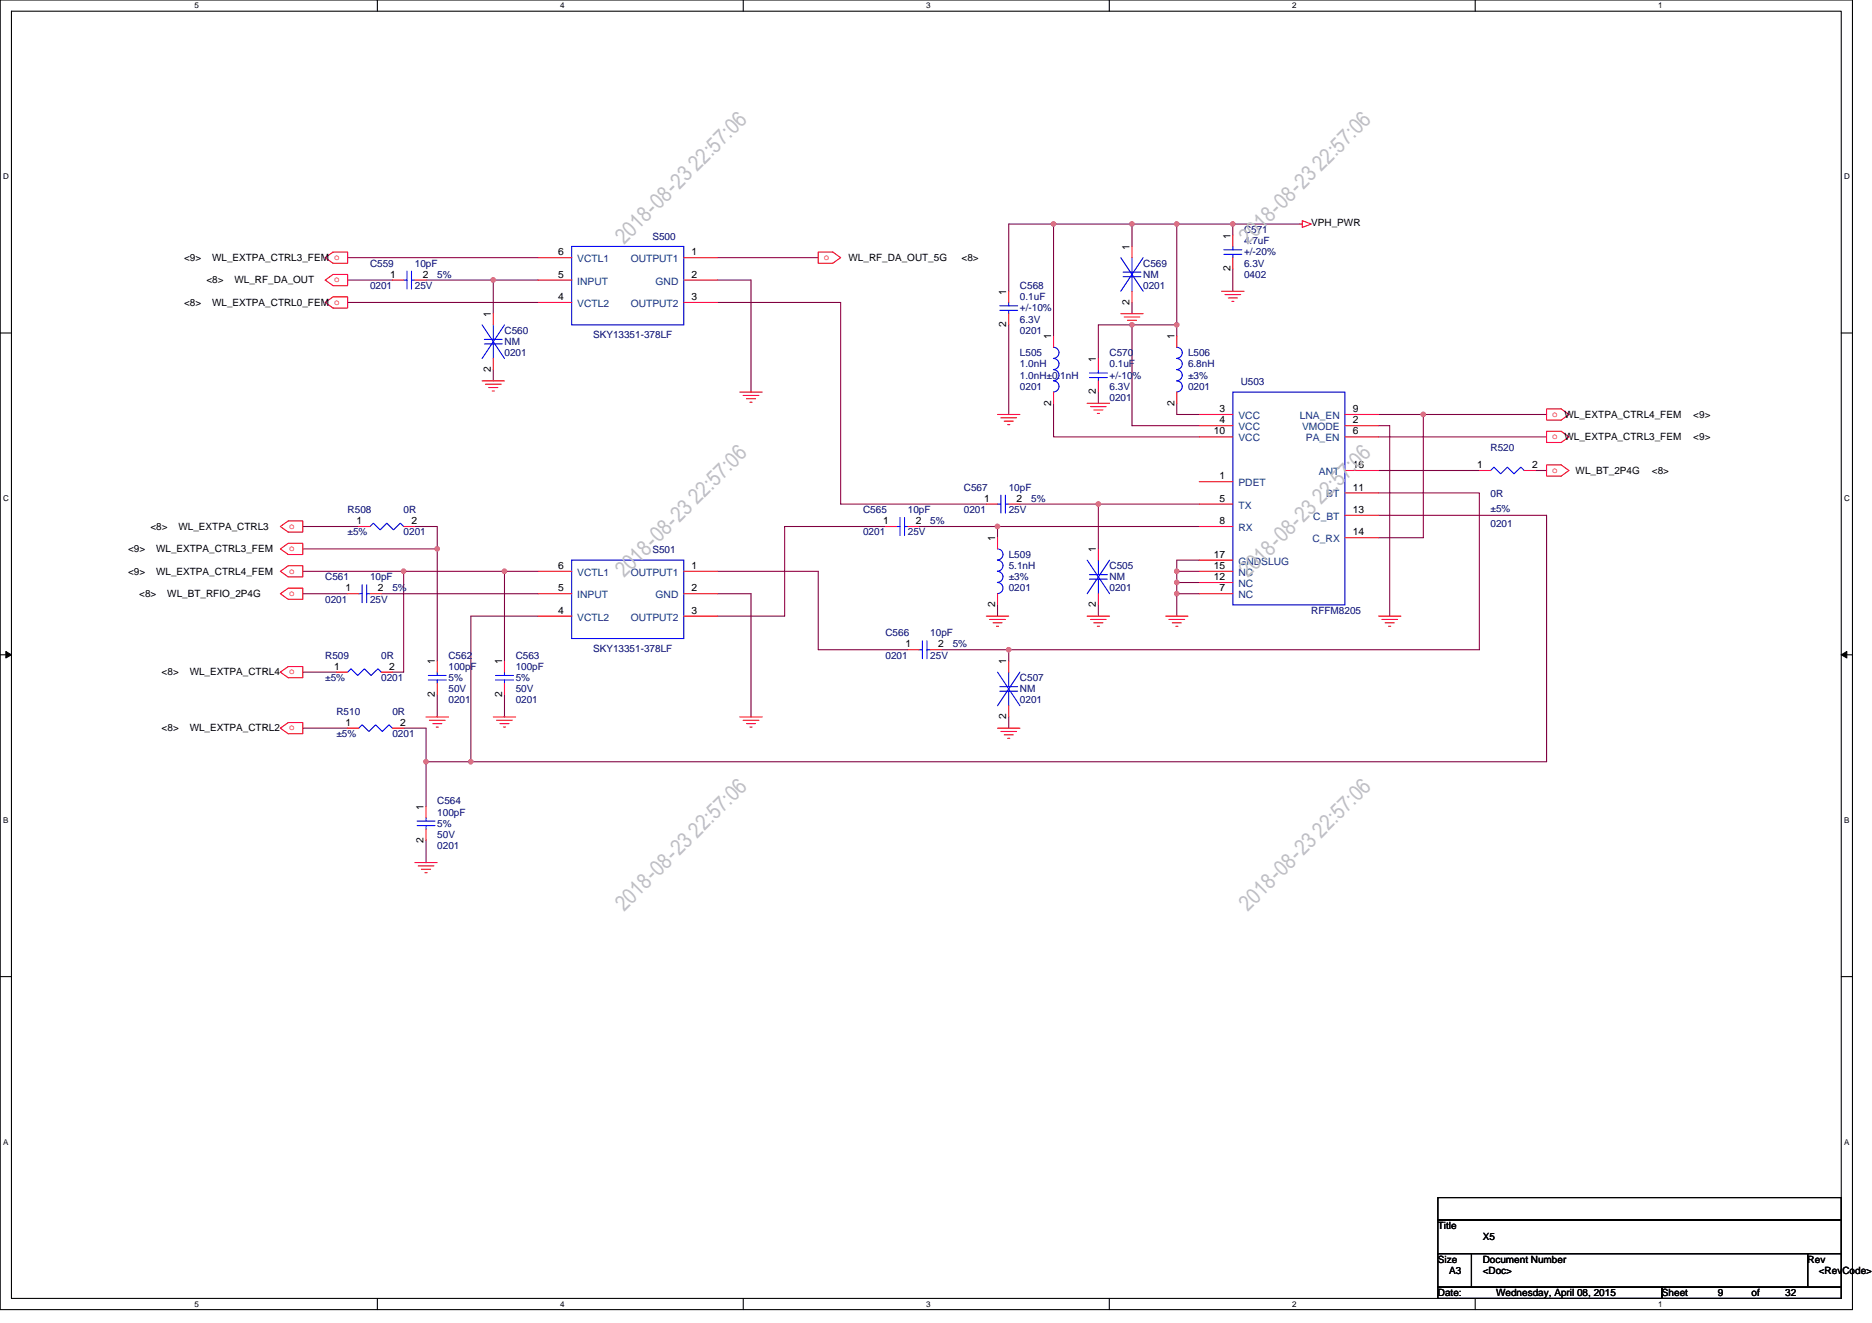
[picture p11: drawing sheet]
<svg xmlns="http://www.w3.org/2000/svg" width="297mm" height="210mm" viewBox="0 0 297 210" stroke-linecap="round" stroke-linejoin="round" font-family="sans-serif">
<path d="M0 0h293.9v207.9h-293.9zM1.8 1.8h290.4v204.3h-290.4z" fill="none" stroke="#000" stroke-width=".17"/>
<g fill="#fff">
<path d="M30.8 .2h.7v1.4h-.7z"/>
<path d="M30.8 206.3h.7v1.4h-.7z"/>
</g>
<path d="M59.9 0v1.8M59.9 206.1v1.8" fill="none" stroke="#000" stroke-width=".17"/>
<g fill="#fff">
<path d="M88.9 .2h.7v1.4h-.7z"/>
<path d="M88.9 206.3h.7v1.4h-.7z"/>
</g>
<path d="M117.9 0v1.8M117.9 206.1v1.8" fill="none" stroke="#000" stroke-width=".17"/>
<g fill="#fff">
<path d="M147 .2h.7v1.4h-.7z"/>
<path d="M147 206.3h.7v1.4h-.7z"/>
</g>
<path d="M176 0v1.8M176 206.1v1.8" fill="none" stroke="#000" stroke-width=".17"/>
<g fill="#fff">
<path d="M205 .2h.7v1.4h-.7z"/>
<path d="M205 206.3h.7v1.4h-.7z"/>
</g>
<path d="M234.1 0v1.8M234.1 206.1v1.8" fill="none" stroke="#000" stroke-width=".17"/>
<g fill="#fff">
<path d="M263.1 .2h.7v1.4h-.7z"/>
<path d="M263.1 206.3h.7v1.4h-.7z"/>
<path d="M.5 27.3h.9v1.4h-.9z"/>
<path d="M292.6 27.3h.9v1.4h-.9z"/>
<path d="M.5 78.4h.9v1.4h-.9z"/>
<path d="M292.6 78.4h.9v1.4h-.9z"/>
</g>
<path d="M0 52.9h1.8M292.2 52.9h1.7" fill="none" stroke="#000" stroke-width=".17"/>
<g fill="#fff">
<path d="M.5 129.5h.8v1.4h-.8z"/>
<path d="M292.6 129.5h.9v1.4h-.9z"/>
</g>
<path d="M0 103.9h1.8M292.2 103.9h1.7" fill="none" stroke="#000" stroke-width=".17"/>
<path d="M.9 103.4l.9 .5-.9 .5zM292.2 103.9l.8-.5v1z" fill="#000" stroke="#000" stroke-width=".16"/>
<g fill="#fff">
<path d="M.5 180.5h.8v1.4h-.8z"/>
<path d="M292.6 180.5h.9v1.4h-.9z"/>
</g>
<path d="M0 155h1.8M292.2 155h1.7M228.2 190.1h64v3.5h-64zM228.2 193.6h64v5.4h-64zM228.2 199h5.3v5.3h-5.3zM233.5 199h53.3v5.3h-53.3zM286.8 199h5.4v5.3h-5.4zM228.2 204.3h35.5v1.8h-35.5zM263.7 204.3h28.5v1.8h-28.5z" fill="none" stroke="#000" stroke-width=".17"/>
<g fill="none" stroke="#800040" stroke-width=".17">
<path d="M167.2 35.6v17.7M179.6 35.6v3.5M179.6 35.6h-19.5v10.6M179.6 35.6h7.1v16M186.7 35.6h8.9M195.6 35.6h10.7M195.6 35.6v1.7M55.2 44.4h7.1M55.2 40.9h30.2M55.2 48h30.2M67.6 44.4h10.7M78.3 44.4v5.4"/>
<path d="M78.3 58.7v1.8M78.3 44.4h7.1M113.8 40.9h16M113.8 44.4h5.4v17.8M113.8 48h19.6v32h23.1M160.1 51.6v14.2M179.6 51.6v16h10.7M179.6 51.6h-5.3v5.3M179.6 48v1.8M179.6 51.6h7.1v1.7M195.6 42.7v3.5M167.2 64v5.3h23.1"/>
<path d="M174.3 62.2v1.8M186.7 64v1.8h3.6M218.7 69.3h26.7M218.7 67.6h1.8v30.2M218.7 74.7h16M218.7 65.8h7.1v19.5h-7.1M218.7 78.2h16v24.9h-74.6v1.8M225.8 65.8h19.6M243.6 74.7h1.8M48 94.2h7.2M48 83.6h8.9M48 90.7h16"/>
<path d="M48 87.1h21.4v17.8M60.5 94.2h24.9M64 90.7h16M64 90.7v16h-1.7M65.8 83.6h3.6v3.5M80 90.7h5.4M80 90.7v14.2M85.4 97.8h-10.7v23.1M113.8 94.2h5.4v19.6M113.8 90.7h16v12.4h14.3M140.5 83.6h-16v14.2h-10.7M145.8 83.6h12.5"/>
<path d="M158.3 96v1.8M161.8 80h12.5M174.3 96v1.8M186.7 90.7v1.8M186.7 92.5v1.7M186.7 94.2v3.6M186.7 90.7h3.6M186.7 92.5h3.6M186.7 94.2h3.6M190.3 88.9h-3.6v1.8M190.3 83.6h-32v1.7M190.3 80h-16v7.1"/>
<path d="M218.7 81.8h26.7v39.1h-170.7M48 115.6h7.2M48 106.7h5.4M64 115.6h3.6v5.3M69.4 110.2v3.6M80 110.2v3.6M149.4 103.1h10.7M160.1 113.8v1.8M67.6 120.9v7.1M67.6 133.4v3.5M67.6 120.9h7.1"/>
</g>
<g fill="#f0f" stroke="#f0f" stroke-width=".17">
<circle cx="69.4" cy="87.1" r=".35"/>
<circle cx="64" cy="90.7" r=".35"/>
<circle cx="80" cy="90.7" r=".35"/>
<circle cx="186.7" cy="51.5" r=".35"/>
<circle cx="179.6" cy="51.5" r=".35"/>
<circle cx="186.7" cy="35.5" r=".35"/>
<circle cx="179.6" cy="35.5" r=".35"/>
<circle cx="167.2" cy="35.5" r=".35"/>
<circle cx="195.6" cy="35.5" r=".35"/>
<circle cx="158.3" cy="83.6" r=".35"/>
<circle cx="186.7" cy="90.7" r=".35"/>
<circle cx="186.7" cy="94.2" r=".35"/>
<circle cx="186.7" cy="92.4" r=".35"/>
<circle cx="225.8" cy="65.8" r=".35"/>
<circle cx="74.7" cy="120.9" r=".35"/>
<circle cx="67.6" cy="120.9" r=".35"/>
<circle cx="78.3" cy="44.4" r=".35"/>
<circle cx="174.3" cy="80" r=".35"/>
<circle cx="160" cy="103.1" r=".35"/>
</g>
<g fill="none" stroke="#f00" stroke-width=".17">
<path d="M179.6 39.1v1.8M195.6 37.3v1.8M206.3 35.6h.3M206.6 35l1.5 .6-1.5 .5zM51.6 40.9l1.2-.9h2.4v1.8h-2.4zM51.6 48l1.2-.9h2.4v1.8h-2.4zM51.6 44.4l1.2-.8h2.4v1.7h-2.4zM62.3 44.4h1.7M65.8 44.4h1.8M78.3 49.8v1.8M78.3 56.9v1.8M85.4 40.9h5.3"/>
<path d="M85.4 48h5.3M85.4 44.4h5.3M108.5 40.9h5.3M108.5 48h5.3M108.5 44.4h5.3M129.8 40h2.3l1.3 .9-1.3 .9h-2.3zM160.1 46.2v1.8M160.1 49.8v1.8M167.2 53.3v1.8M174.3 56.9v1.8M177.8 49.8h3.6M178.4 50.3h2.5"/>
<path d="M178.9 50.8h1.4M179.4 51.4h.4M179.6 46.2v1.8M186.7 53.3v1.8M193.8 46.2h3.6M194.4 46.8h2.5M194.9 47.3h1.4M195.4 47.8h.4M195.6 40.9v1.8M76.5 60.5h3.5M77 61h2.5M77.6 61.5h1.4"/>
<path d="M78.1 62.1h.3M117.4 62.2h3.5M117.9 62.8h2.5M118.4 63.3h1.5M119 63.8h.3M158.3 65.8h3.5M158.8 66.3h2.5M159.3 66.8h1.5M159.9 67.4h.3M167.2 62.2v1.8M172.5 64h3.6M173 64.5h2.5"/>
<path d="M173.6 65.1h1.4M174.1 65.6h.4M174.3 60.5v1.7M186.7 62.2v1.8M190.3 76.5h5.3M190.3 65.8h5.3M190.3 67.6h5.3M190.3 69.3h5.3M213.4 67.6h5.3M213.4 69.3h5.3M213.4 65.8h5.3M213.4 78.2h5.3"/>
<path d="M213.4 74.7h5.3M234.7 74.7h1.8M241.8 74.7h1.8M245.4 64.9h2.3l1.3 .9-1.3 .9h-2.3zM245.4 68.5h2.3l1.3 .8-1.3 .9h-2.3zM245.4 73.8h2.3l1.3 .9-1.3 .9h-2.3zM44.5 87.1l1.2-.9h2.3v1.8h-2.3zM44.5 83.6l1.2-.9h2.3v1.8h-2.3zM44.5 90.7l1.2-.9h2.3v1.8h-2.3zM44.5 94.2l1.2-.9h2.3v1.8h-2.3zM55.2 94.2h1.7M56.9 83.6h1.8"/>
<path d="M58.7 94.2h1.8M64 83.6h1.8M85.4 90.7h5.3M85.4 97.8h5.3M85.4 94.2h5.3M108.5 90.7h5.3M108.5 97.8h5.3M108.5 94.2h5.3M140.5 83.6h1.8M144.1 83.6h1.7M156.5 97.8h3.6M156.5 80h1.8"/>
<path d="M157 98.3h2.5M157.6 98.8h1.4M158.1 99.4h.4M158.3 85.3v1.8M158.3 94.2v1.8M160.1 80h1.7M172.5 97.8h3.6M173 98.3h2.5M173.6 98.8h1.4M174.1 99.4h.4M174.3 87.1v1.8M174.3 94.2v1.8"/>
<path d="M185 97.8h3.5M185.5 98.3h2.5M186 98.8h1.4M186.6 99.4h.3M190.3 80h5.3M190.3 94.2h5.3M190.3 83.6h5.3M190.3 92.5h5.3M190.3 90.7h5.3M190.3 88.9h5.3M213.4 81.8h5.3M213.4 85.3h5.3"/>
<path d="M218.7 97.8h3.6M219.3 98.3h2.5M219.8 98.8h1.4M220.3 99.4h.4M44.5 106.7l1.2-.9h2.3v1.8h-2.3zM44.5 115.6l1.2-.9h2.3v1.8h-2.3zM53.4 106.7h1.8M55.2 115.6h1.7M60.5 106.7h1.8M62.3 115.6h1.7M67.6 113.8h3.6M68.1 114.3h2.5"/>
<path d="M68.7 114.9h1.4M69.2 115.4h.4M69.4 104.9v1.8M69.4 108.5v1.7M78.3 113.8h3.5M78.8 114.3h2.5M79.3 114.9h1.5M79.9 115.4h.3M80 104.9v1.8M80 108.5v1.7M117.4 113.8h3.5M117.9 114.3h2.5"/>
<path d="M118.4 114.9h1.5M119 115.4h.3M144.1 103.1h1.7M147.6 103.1h1.8M158.3 115.6h3.5M158.8 116.1h2.5M159.3 116.6h1.5M159.9 117.2h.3M160.1 104.9v1.8M160.1 112v1.8M65.8 136.9h3.6M66.4 137.4h2.5"/>
<path d="M66.9 138h1.4M67.4 138.5h.4M67.6 128v1.8M67.6 131.6v1.7"/>
</g>
<g fill="none" stroke="#00f" stroke-width=".17">
<path d="M90.7 39.1h17.8v12.5h-17.8zM194.2 39.6h2.8M195.6 39.1v.5M64 44.5h.6M64.6 43v2.9M65.3 43v2.9M65.3 44.5h.5M76.5 51.6l3.5 5.3M76.9 53.9h2.8M76.9 54.6h2.8M78.3 51.6v2.3M78.3 54.6v2.3"/>
<path d="M80 51.6l-3.5 5.3M158.6 48.5h2.9M158.6 49.3h2.9M160.1 48v.5M160.1 49.3v.5M167.1 55.1a.88 .88 0 0 1 .9 .9 .88 .88 0 0 1-.9 .9 .89 .89 0 0 1 .9 .9 .89 .89 0 0 1-.9 .9 .89 .89 0 0 1 .9 .8 .89 .89 0 0 1-.9 .9M172.9 59.2h2.8M172.9 59.9h2.8M174.3 58.7v.5M174.3 59.9v.6M177.8 40.9l3.6 5.3M178.2 43.2h2.8"/>
<path d="M178.2 43.9h2.8M179.6 40.9v2.3M179.6 43.9v2.3M181.4 40.9l-3.6 5.3M186.7 55.1a.88 .88 0 0 1 .9 .9 .88 .88 0 0 1-.9 .9 .89 .89 0 0 1 .9 .9 .89 .89 0 0 1-.9 .9 .89 .89 0 0 1 .9 .8 .89 .89 0 0 1-.9 .9M194.2 40.4h2.8M195.6 40.4v.5M158.8 78.6v2.8M159.5 78.6v2.8M167.1 60.5a.88 .88 0 0 1 .9 .8 .88 .88 0 0 1-.9 .9M186.7 60.5a.88 .88 0 0 1 .9 .8 .88 .88 0 0 1-.9 .9M195.6 62.2h17.8v33.8h-17.8z"/>
<path d="M236.5 74.7l.5-.6 1.1 1.1 1.1-1.1 1 1.1 1.1-1.1 .5 .6M56.9 94.2h.6M57.5 92.8v2.9M58.2 92.8v2.9M58.2 94.2h.5M58.7 83.6l.5-.6 1.1 1.1 1.1-1.1 1 1.1 1.1-1.1 .5 .6M90.7 88.9h17.8v12.4h-17.8zM142.3 83.6h.5M142.8 82.1v2.9M143.5 82.1v2.9M143.5 83.6h.6M158.3 87.1a.88 .88 0 0 1 .8 .9 .88 .88 0 0 1-.8 .9 .89 .89 0 0 1 .8 .9 .89 .89 0 0 1-.8 .9"/>
<path d="M158.3 90.7a.88 .88 0 0 1 .8 .9 .88 .88 0 0 1-.8 .8M158.3 92.5a.88 .88 0 0 1 .8 .8 .88 .88 0 0 1-.8 .9M158.3 80h.5M159.5 80h.6M172.5 88.9l3.6 5.3M172.9 91.2h2.8M172.9 91.9h2.8M174.3 88.9v2.3M174.3 91.9v2.3M176.1 88.9l-3.6 5.3M55.2 106.7l.5-.5 1.1 1 1-1 1.1 1 1.1-1 .5 .5M56.9 115.6l.6-.6 1 1.1 1.1-1.1 1.1 1.1 1-1.1 .6 .6"/>
<path d="M68 107.2h2.8M68 107.9h2.8M69.4 106.7v.5M69.4 107.9v.6M78.6 107.2h2.9M78.6 107.9h2.9M80 106.7v.5M80 107.9v.6M145.8 103.1h.6M146.4 101.7v2.8M147.1 101.7v2.8M147.1 103.1h.5"/>
<path d="M158.3 106.7l3.5 5.3M158.6 109h2.9M158.6 109.7h2.9M160.1 106.7v2.3M160.1 109.7v2.3M161.8 106.7l-3.5 5.3M66.2 130.3h2.8M66.2 131h2.8M67.6 129.8v.5M67.6 131v.6"/>
</g>
<g font-size="3.5" fill="#c0c0c0">
<text x="99" y="38.9" transform="rotate(-45 99 38.9)">2018-08-23 22:57:06</text>
<text x="198" y="38.9" transform="rotate(-45 198 38.9)">2018-08-23 22:57:06</text>
<text x="99" y="91.8" transform="rotate(-45 99 91.8)">2018-08-23 22:57:06</text>
<text x="198" y="91.8" transform="rotate(-45 198 91.8)">2018-08-23 22:57:06</text>
<text x="99" y="144.7" transform="rotate(-45 99 144.7)">2018-08-23 22:57:06</text>
<text x="198" y="144.7" transform="rotate(-45 198 144.7)">2018-08-23 22:57:06</text>
</g>
<g font-size="1.6">
<text x="208.1" y="35.9">VPH_PWR</text>
<text x="29.2" y="41.4">&lt;9&gt;</text>
<text x="33.7" y="41.4">WL_EXTPA_CTRL3_FEM o</text>
<text x="88.6" y="40.5">6</text>
<text x="109.7" y="40.5">1</text>
<text x="134.6" y="41.4">WL_RF_DA_OUT_5G</text>
<text x="152.6" y="41.4">&lt;8&gt;</text>
<text x="179.2" y="39.6" transform="rotate(-90 179.2 39.6)">1</text>
<text x="195.2" y="37.9" transform="rotate(-90 195.2 37.9)">1</text>
<text x="32.8" y="45">&lt;8&gt;</text>
<text x="37.2" y="45">WL_RF_DA_OUT</text>
<text x="61.9" y="44.1">1</text>
<text x="67.1" y="44.1">2</text>
<text x="88.6" y="47.6">4</text>
<text x="88.6" y="44.1">5</text>
<text x="109.7" y="44.1">2</text>
<text x="109.7" y="47.6">3</text>
<text x="159.7" y="46.8" transform="rotate(-90 159.7 46.8)">1</text>
<text x="195.2" y="43.1" transform="rotate(-90 195.2 43.1)">2</text>
<text x="29.2" y="48.5">&lt;8&gt;</text>
<text x="33.7" y="48.5">WL_EXTPA_CTRL0_FEM o</text>
<text x="77.9" y="50.3" transform="rotate(-90 77.9 50.3)">1</text>
<text x="159.7" y="51.9" transform="rotate(-90 159.7 51.9)">2</text>
<text x="166.8" y="53.9" transform="rotate(-90 166.8 53.9)">1</text>
<text x="179.2" y="48.4" transform="rotate(-90 179.2 48.4)">2</text>
<text x="186.3" y="53.9" transform="rotate(-90 186.3 53.9)">1</text>
<text x="77.9" y="59.1" transform="rotate(-90 77.9 59.1)">2</text>
<text x="173.9" y="57.4" transform="rotate(-90 173.9 57.4)">1</text>
<text x="166.8" y="64.4" transform="rotate(-90 166.8 64.4)">2</text>
<text x="173.9" y="62.6" transform="rotate(-90 173.9 62.6)">2</text>
<text x="186.3" y="64.4" transform="rotate(-90 186.3 64.4)">2</text>
<text x="193.5" y="65.4">3</text>
<text x="214.6" y="65.4">9</text>
<text x="192.6" y="69">10</text>
<text x="193.5" y="67.2">4</text>
<text x="214.6" y="67.2">2</text>
<text x="214.6" y="69">6</text>
<text x="268.7" y="66.3">&lt;9&gt;</text>
<text x="268.7" y="69.9">&lt;9&gt;</text>
<text x="193.5" y="76.1">1</text>
<text x="214.6" y="77.9">11</text>
<text x="214.6" y="74.3">16</text>
<text x="234.4" y="74.3">1</text>
<text x="243.1" y="74.3">2</text>
<text x="250" y="75.2">WL_BT_2P4G</text>
<text x="262.1" y="75.2">&lt;8&gt;</text>
<text x="56.6" y="83.2">1</text>
<text x="65.3" y="83.2">2</text>
<text x="140.1" y="83.2">1</text>
<text x="145.3" y="83.2">2</text>
<text x="156.1" y="79.6">1</text>
<text x="161.3" y="79.6">2</text>
<text x="193.5" y="79.6">5</text>
<text x="193.5" y="83.2">8</text>
<text x="214.6" y="81.4">13</text>
<text x="20.3" y="87.7">&lt;9&gt;</text>
<text x="23.9" y="84.1">&lt;8&gt;</text>
<text x="24.8" y="87.7">WL_EXTPA_CTRL3_FEM</text>
<text x="28.3" y="84.1">WL_EXTPA_CTRL3</text>
<text x="157.9" y="85.9" transform="rotate(-90 157.9 85.9)">1</text>
<text x="173.9" y="87.7" transform="rotate(-90 173.9 87.7)">1</text>
<text x="192.6" y="88.5">17</text>
<text x="214.6" y="85">14</text>
<text x="20.3" y="91.2">&lt;9&gt;</text>
<text x="22.1" y="94.8">&lt;8&gt;</text>
<text x="24.8" y="91.2">WL_EXTPA_CTRL4_FEM</text>
<text x="26.5" y="94.8">WL_BT_RFIO_2P4G</text>
<text x="54.8" y="93.9">1</text>
<text x="60" y="93.9">2</text>
<text x="88.6" y="90.3">6</text>
<text x="88.6" y="93.9">5</text>
<text x="109.7" y="93.9">2</text>
<text x="109.7" y="90.3">1</text>
<text x="192.6" y="92.1">12</text>
<text x="192.6" y="90.3">15</text>
<text x="193.5" y="93.9">7</text>
<text x="88.6" y="97.4">4</text>
<text x="109.7" y="97.4">3</text>
<text x="157.9" y="96.4" transform="rotate(-90 157.9 96.4)">2</text>
<text x="173.9" y="96.4" transform="rotate(-90 173.9 96.4)">2</text>
<text x="25.7" y="107.2">&lt;8&gt;</text>
<text x="30.1" y="107.2">WL_EXTPA_CTRL4</text>
<text x="53" y="106.3">1</text>
<text x="61.7" y="106.3">2</text>
<text x="69" y="105.4" transform="rotate(-90 69 105.4)">1</text>
<text x="79.7" y="105.4" transform="rotate(-90 79.7 105.4)">1</text>
<text x="143.7" y="102.7">1</text>
<text x="148.9" y="102.7">2</text>
<text x="159.7" y="105.4" transform="rotate(-90 159.7 105.4)">1</text>
<text x="69" y="110.6" transform="rotate(-90 69 110.6)">2</text>
<text x="79.7" y="110.6" transform="rotate(-90 79.7 110.6)">2</text>
<text x="25.7" y="116.1">&lt;8&gt;</text>
<text x="30.1" y="116.1">WL_EXTPA_CTRL2</text>
<text x="54.8" y="115.2">1</text>
<text x="63.5" y="115.2">2</text>
<text x="159.7" y="114.2" transform="rotate(-90 159.7 114.2)">2</text>
<text x="67.2" y="128.5" transform="rotate(-90 67.2 128.5)">1</text>
<text x="67.2" y="133.7" transform="rotate(-90 67.2 133.7)">2</text>
<text x="228.2" y="195.1">Title</text>
<text x="235.3" y="196.8">X5</text>
<text x="228.2" y="200.4">Size</text>
<text x="229.9" y="202.2">A3</text>
<text x="235.3" y="200.4">Document Number</text>
<text x="235.3" y="202.2">&lt;Doc&gt;</text>
<text x="286.8" y="200.4">Rev</text>
<text x="288.6" y="202.2">&lt;RevCode&gt;</text>
<text x="228.2" y="205.7">Date:</text>
<text x="237.4" y="205.7">Wednesday, April 08, 2015</text>
<text x="263.7" y="205.7">Sheet</text>
<text x="272.6" y="205.7">9</text>
<text x="277.9" y="205.7">of</text>
<text x="283.3" y="205.7">32</text>
</g>
<g font-size="1.6" fill="#004080">
<text x="91.6" y="41.6">VCTL1</text>
<text x="100.1" y="41.6">OUTPUT1</text>
<text x="91.6" y="45.2">INPUT</text>
<text x="104" y="45.2">GND</text>
<text x="91.6" y="48.7">VCTL2</text>
<text x="100.1" y="48.7">OUTPUT2</text>
<text x="196.5" y="66.5">VCC</text>
<text x="196.5" y="68.3">VCC</text>
<text x="196.5" y="70.1">VCC</text>
<text x="206.2" y="66.5">LNA_EN</text>
<text x="206.6" y="68.3">VMODE</text>
<text x="207.2" y="70.1">PA_EN</text>
<text x="196.5" y="77.2">PDET</text>
<text x="209.3" y="75.4">ANT</text>
<text x="196.5" y="80.7">TX</text>
<text x="208.4" y="82.5">C_BT</text>
<text x="210.4" y="79">BT</text>
<text x="196.5" y="84.3">RX</text>
<text x="196.5" y="89.6">GNDSLUG</text>
<text x="208.3" y="86.1">C_RX</text>
<text x="91.6" y="91.4">VCTL1</text>
<text x="91.6" y="95">INPUT</text>
<text x="100.1" y="91.4">OUTPUT1</text>
<text x="104" y="95">GND</text>
<text x="196.5" y="95">NC</text>
<text x="196.5" y="93.2">NC</text>
<text x="196.5" y="91.4">NC</text>
<text x="91.6" y="98.5">VCTL2</text>
<text x="100.1" y="98.5">OUTPUT2</text>
</g>
<g font-size="1.6" fill="#000080">
<text x="103.5" y="38">S500</text>
<text x="197.4" y="37">C571</text>
<text x="197.4" y="38.8">4.7uF</text>
<text x="197.4" y="40.5">+/-20%</text>
<text x="58.7" y="42.3">C559</text>
<text x="58.7" y="45.9">0201</text>
<text x="65.8" y="42.3">10pF</text>
<text x="65.8" y="45.9">25V</text>
<text x="69.4" y="44.1">5%</text>
<text x="161.8" y="45.9">C568</text>
<text x="161.8" y="47.6">0.1uF</text>
<text x="181.4" y="42.3">C569</text>
<text x="181.4" y="44.1">NM</text>
<text x="181.4" y="45.9">0201</text>
<text x="197.4" y="44.1">0402</text>
<text x="197.4" y="42.3">6.3V</text>
<text x="80" y="53">C560</text>
<text x="94.1" y="53.7">SKY13351-378LF</text>
<text x="161.8" y="53">0201</text>
<text x="161.8" y="51.2">6.3V</text>
<text x="161.8" y="49.4">+/-10%</text>
<text x="80" y="54.8">NM</text>
<text x="80" y="56.5">0201</text>
<text x="161.8" y="56.5">L505</text>
<text x="161.8" y="58.3">1.0nH</text>
<text x="176.1" y="56.5">C570</text>
<text x="176.1" y="58.3">0.1uF</text>
<text x="188.5" y="56.5">L506</text>
<text x="188.5" y="58.3">6.8nH</text>
<text x="161.8" y="60.1">1.0nH±0.1nH</text>
<text x="161.8" y="61.9">0201</text>
<text x="176.1" y="63.6">0201</text>
<text x="176.1" y="61.9">6.3V</text>
<text x="176.1" y="60.1">+/-10%</text>
<text x="188.5" y="60.1">±3%</text>
<text x="188.5" y="61.9">0201</text>
<text x="196.9" y="61.2">U503</text>
<text x="236.5" y="71.6">R520</text>
<text x="152.9" y="77.9">C567</text>
<text x="160.1" y="77.9">10pF</text>
<text x="55.2" y="81.4">R508</text>
<text x="64" y="81.4">0R</text>
<text x="136.9" y="81.4">C565</text>
<text x="144.1" y="81.4">10pF</text>
<text x="147.6" y="83.2">5%</text>
<text x="152.9" y="81.4">0201</text>
<text x="160.1" y="81.4">25V</text>
<text x="163.6" y="79.7">5%</text>
<text x="236.5" y="78.9">0R</text>
<text x="236.5" y="81.3">±5%</text>
<text x="236.5" y="83.6">0201</text>
<text x="55.2" y="85">±5%</text>
<text x="64" y="85">0201</text>
<text x="103.5" y="87.8">S501</text>
<text x="136.9" y="85">0201</text>
<text x="144.1" y="85">25V</text>
<text x="160.1" y="88.5">L509</text>
<text x="51.6" y="92.1">C561</text>
<text x="51.6" y="95.7">0201</text>
<text x="58.7" y="92.1">10pF</text>
<text x="58.7" y="95.7">25V</text>
<text x="62.3" y="93.9">5%</text>
<text x="160.1" y="90.3">5.1nH</text>
<text x="160.1" y="92.1">±3%</text>
<text x="160.1" y="93.9">0201</text>
<text x="176.1" y="90.3">C505</text>
<text x="176.1" y="92.1">NM</text>
<text x="176.1" y="93.9">0201</text>
<text x="140.5" y="101">C566</text>
<text x="147.6" y="101">10pF</text>
<text x="208.1" y="97.4">RFFM8205</text>
<text x="51.6" y="104.5">R509</text>
<text x="60.5" y="104.5">0R</text>
<text x="71.2" y="104.5">C562</text>
<text x="71.2" y="106.3">100pF</text>
<text x="81.8" y="104.5">C563</text>
<text x="81.8" y="106.3">100pF</text>
<text x="94.1" y="103.5">SKY13351-378LF</text>
<text x="140.5" y="104.5">0201</text>
<text x="147.6" y="104.5">25V</text>
<text x="151.2" y="102.8">5%</text>
<text x="51.6" y="108.1">±5%</text>
<text x="53.4" y="113.4">R510</text>
<text x="60.5" y="108.1">0201</text>
<text x="62.3" y="113.4">0R</text>
<text x="71.2" y="111.7">0201</text>
<text x="71.2" y="109.9">50V</text>
<text x="71.2" y="108.1">5%</text>
<text x="81.8" y="111.7">0201</text>
<text x="81.8" y="109.9">50V</text>
<text x="81.8" y="108.1">5%</text>
<text x="161.8" y="108.1">C507</text>
<text x="161.8" y="109.9">NM</text>
<text x="161.8" y="111.7">0201</text>
<text x="53.4" y="117">±5%</text>
<text x="62.3" y="117">0201</text>
<text x="69.4" y="127.7">C564</text>
<text x="69.4" y="129.4">100pF</text>
<text x="69.4" y="131.2">5%</text>
<text x="69.4" y="134.8">0201</text>
<text x="69.4" y="133">50V</text>
</g>
<g font-size="1.6" fill="#f00">
<text x="130.7" y="41.3">o</text>
<text x="53" y="44.8">o</text>
<text x="246.3" y="66.1">o WL_EXTPA_CTRL4_FEM</text>
<text x="246.3" y="69.7">o WL_EXTPA_CTRL3_FEM</text>
<text x="246.3" y="75">o</text>
<text x="45.9" y="83.9">o</text>
<text x="45.9" y="87.5">o</text>
<text x="45.9" y="91">o</text>
<text x="45.9" y="94.6">o</text>
<text x="45.9" y="107">o</text>
<text x="45.9" y="115.9">o</text>
</g>
<g font-size="1.3">
<text x="30.8" y="1.3">5</text>
<text x="88.9" y="1.3">4</text>
<text x="147" y="1.3">3</text>
<text x="205" y="1.3">2</text>
<text x="263.1" y="1.3">1</text>
<text x=".5" y="28.4">D</text>
<text x="292.6" y="28.4">D</text>
<text x=".5" y="79.5">C</text>
<text x="292.6" y="79.5">C</text>
<text x=".5" y="130.6">B</text>
<text x="292.6" y="130.6">B</text>
<text x=".5" y="181.7">A</text>
<text x="292.6" y="181.7">A</text>
<text x="30.8" y="207.4">5</text>
<text x="88.9" y="207.4">4</text>
<text x="147" y="207.4">3</text>
<text x="205" y="207.4">2</text>
<text x="263.1" y="207.4">1</text>
</g>
</svg>
